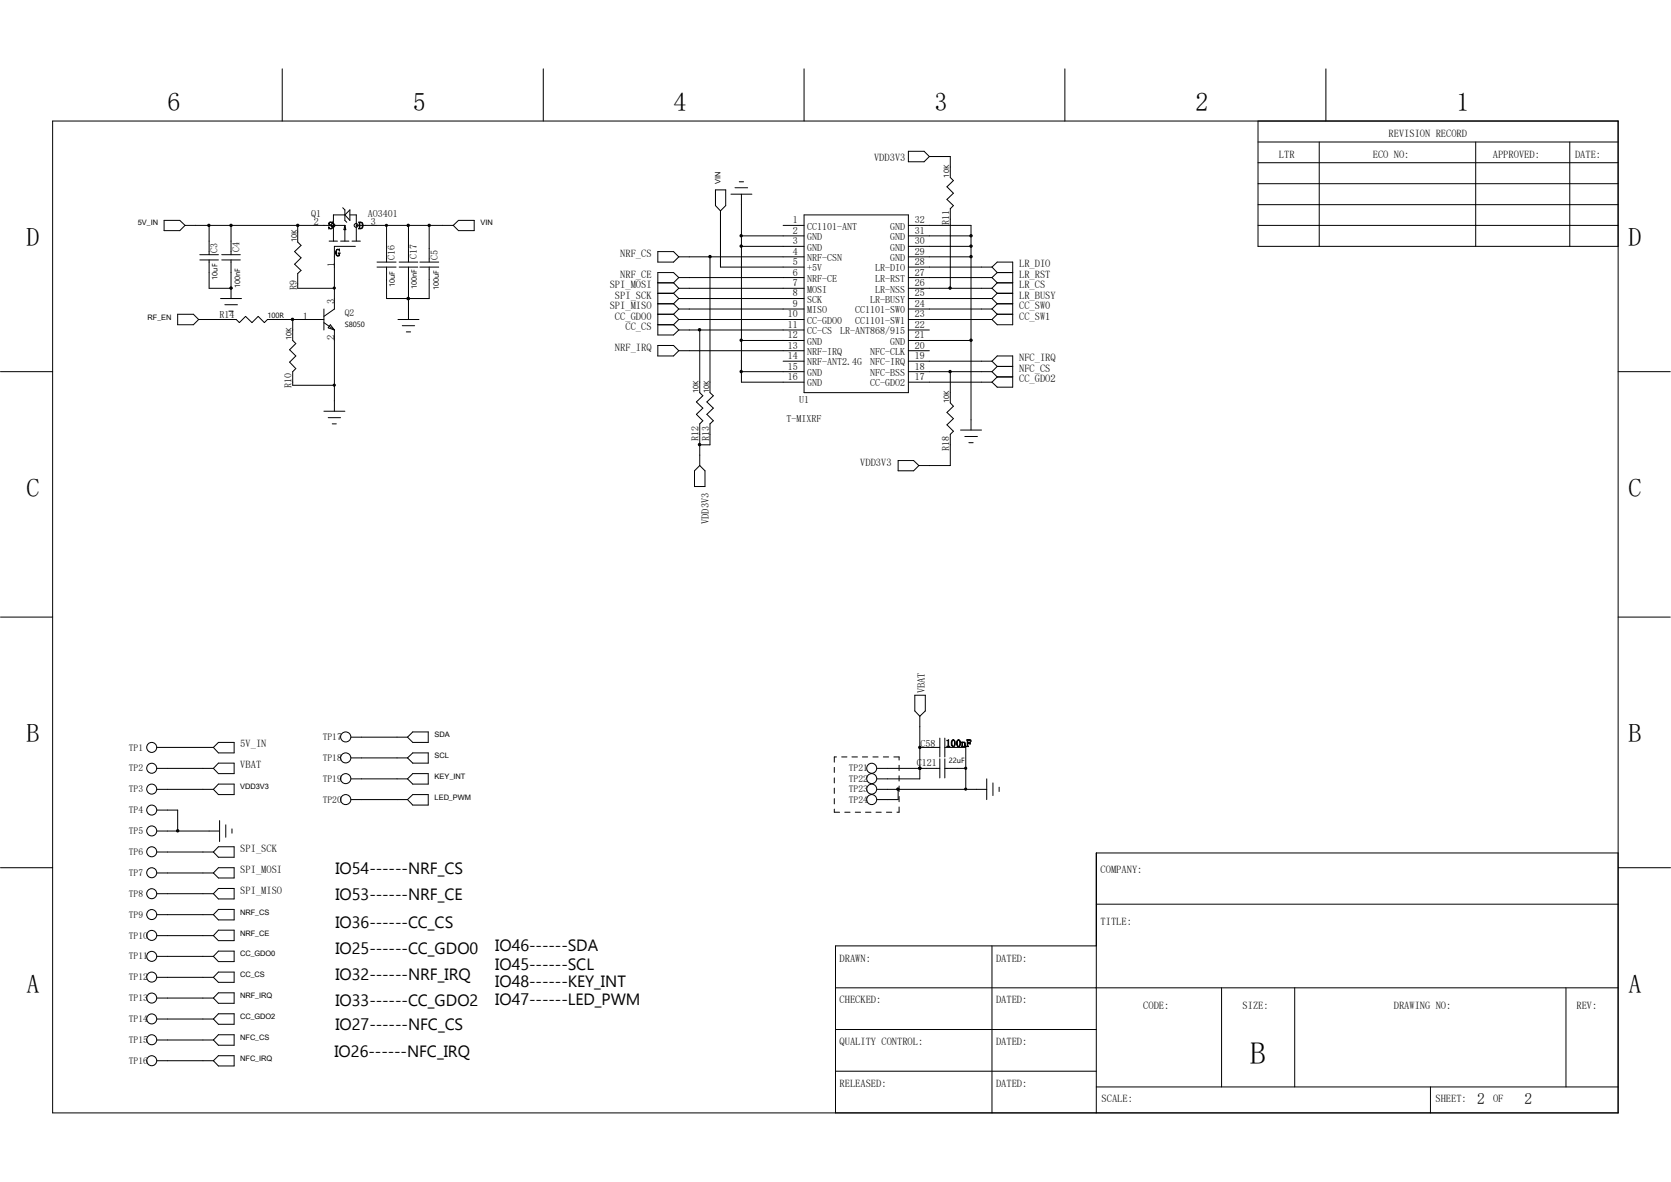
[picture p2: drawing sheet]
<svg xmlns="http://www.w3.org/2000/svg" width="297mm" height="210mm" viewBox="0 0 297 210" stroke-linecap="round" stroke-linejoin="round" font-family="sans-serif">
<g fill="none" stroke="#000" stroke-width=".18">
<path d="M50.2 12.2v9.3M96.6 12.2v9.3M142.9 12.2v9.3M189.3 12.2v9.3M235.7 12.2v9.3M9.4 21.5h278.2v176.2h-278.2zM29.2 39.2h2.8l.9 .8-.9 1h-2.8zM60.9 36.9l.4 .4v1.9l.3 .3M61.3 38.2h-2v4.6M61.3 38.2l.9-.9v1.9zM62.2 38.2h1.1v4.6M127.2 33.7h1.8v2.8l-.9 1-.9-1z"/>
<path d="M128.1 37.5v10h14.8M129.9 34.5h3.7M130.6 33.4h2.3M131.4 32.3h.8M131.8 34.5v33.4h11.1M142.9 38.2h18.6v31.6h-18.6zM161.5 26.9h2.8l.9 .9-.9 .9h-2.8zM165.2 27.8h3.7v3.7l.6 .6-1.2 1.1 1.2 1.1-1.2 1.1 1.2 1.1-.6 .6v14.1M223.6 25.2h64M223.6 28.9h64M223.6 36.4h64M223.6 21.5v22.3h64"/>
<path d="M223.6 32.6h64M234.5 25.2v18.6M262.3 25.2v18.6M279 25.2v18.6M31.6 55.8h2.8l.9 1-.9 .9h-2.8zM32.9 40h28.4M35.3 56.8h6.7l.5 .5 1.1-1.1 1.2 1.1 1.1-1.1 1.1 1.1 .5-.5h10.1M35.5 45.3h3.3M35.5 46.2h3.3M37.2 46.2v5h3.9M37.2 40v5.3M39.2 53h3.7"/>
<path d="M39.4 45.3h3.3M39.4 46.2h3.3M40 54.1h2.2M40.7 55.3h.7M41.1 51.2h.1M41.1 40v5.3M41.1 46.2v6.8M52 56.8v3.7l.6 .5-1.1 1.1 1.1 1.1-1.1 1.1 1.1 1.2-.6 .5v2.5h7.4M52.9 40v3l.6 .6-1.1 1.1 1.1 1.1-1.1 1.1 1.1 1.1-.6 .6v2.6h6.5M57.6 57.3l1.8 1.3M57.6 54.9v3.7M58.5 42.8h1.5"/>
<path d="M58.7 57.7l.7 .9-1.1-.3zM59.4 58.6v14.5M60.5 42.8h1.5M61.3 40v2.8M61.3 40l.2 .8h-.4zM62.6 42.8h1.5M63.2 43.8h-3.8v11.1l-1.8 1.3M63.3 40h17.3M67 47.5h3.4M67 46.6h3.4M68.7 47.5v5.5h7.6v-5.5M68.7 40v6.6"/>
<path d="M70.7 56.8h3.8M71 47.5h3.3M71 46.6h3.3M71.5 57.9h2.2M72.2 59h.8M72.6 53h.1M72.6 40v6.6M72.6 47.5v9.3M74.6 47.5h3.4M74.6 46.6h3.4M76.3 40h.1M76.3 40v6.6"/>
<path d="M80.6 40l.9-.8h2.8v1.8h-2.8zM116.9 44.7h2.8l.9 .9-.9 1h-2.8zM116.9 50.2h2.8M116.9 52.1h2.8M116.9 54h2.8M116.9 55.8h2.8M116.9 57.7h2.8M119.7 50.2l.9 1M119.7 52.1l.9 .9M119.7 54l.9 .9M119.7 55.8l.9 1M119.7 57.7l.9 .9"/>
<path d="M120.6 45.6h22.3M120.6 49.3h22.3M120.6 51.2h22.3M120.6 53h22.3M120.6 54.9h22.3M120.6 56.8h22.3M120.6 58.6h22.3M120.6 49.3l-.9-.9h-2.8v11.1h2.8l.9-.9M120.6 49.3l-.9 .9M120.6 51.2l-.9 .9M120.6 53l-.9 1M120.6 54.9l-.9 .9"/>
<path d="M120.6 56.8l-.9 .9M124.4 58.6v11.2l.5 .5-1.1 1.1 1.1 1.1-1.1 1.1 1.1 1.2-.5 .5v7.4M126.2 45.6h.1M126.2 45.6v24.2l.6 .5-1.2 1.1 1.2 1.1-1.2 1.1 1.2 1.2-.6 .5v3.7h-1.8M131.8 43.8h11.1M131.8 41.9h11.1M139.2 40h3.7M161.5 40h11.1v36.4M161.5 43.8h11.1M161.5 41.9h11.1M161.5 45.6h11.1M161.5 47.5h14.8"/>
<path d="M161.5 49.3h14.8M161.5 51.2h14.8M161.5 53h14.8M161.5 54.9h14.8M161.5 56.8h14.8M161.5 58.6h3.7M176.3 47.5l.9-.9h2.8v11.1h-2.8l-.9-.9M176.3 54.9l.9 .9M176.3 53l.9 1M176.3 49.3l.9 .9M176.3 47.5l.9 .9M176.3 51.2l.9 .9"/>
<path d="M177.2 50.2h2.8M177.2 48.4h2.8M177.2 52.1h2.8M177.2 54h2.8M177.2 55.8h2.8M177.2 55.8l-.9 1M177.2 54l-.9 .9M177.2 52.1l-.9 .9M177.2 48.4l-.9 .9M177.2 50.2l-.9 1M223.6 40h64M.1 66h9.3"/>
<path d="M57.6 73.1h3.7M58.3 74.2h2.2M59.1 75.3h.7M116.9 61.4h2.8l.9 .9-.9 .9h-2.8zM120.6 62.3h22.3M131.8 66h11.1M131.8 60.5h11.1M139.2 64.2h3.7M161.5 66h14.8M161.5 60.5h11.1M161.5 62.3h3.7M161.5 64.2h14.8"/>
<path d="M161.5 67.9h14.8M168.9 66h.1M168.9 66v5.6l.6 .6-1.2 1.1 1.2 1.1-1.2 1.1 1.2 1.1-.6 .6v5.5h-5.6M170.7 76.4h3.8M171.5 77.6h2.2M172.2 78.7h.8M176.3 64.2l.9-1h2.8v5.6h-2.8l-.9-.9M176.3 66l.9 1M176.3 64.2l.9 .9M177.2 67h2.8M177.2 67l-.9 .9M177.2 65.1h2.8"/>
<path d="M177.2 65.1l-.9 .9M287.6 66h9.3M124.4 82.7l.9 1v2.7h-1.9v-2.7zM159.6 81.8h2.8l.9 .9-.9 1h-2.8zM.1 109.6h9.3M287.6 109.6h9.3M27.9 132.8h10M27.9 136.5h10M38.8 131.9h2.8v1.9h-2.8l-.9-1zM38.8 135.6h2.8v1.9h-2.8l-.9-1zM38.8 139.3h2.8v1.9h-2.8l-.9-.9zM62.4 131h10"/>
<path d="M62.4 134.7h10M62.4 138.4h10M72.4 134.7l1-.9h2.7v1.8h-2.7zM72.4 138.4l1-.9h2.7v1.8h-2.7zM73.4 130h2.7v1.9h-2.7l-1-.9zM148.3 136.4v.8M148.3 138.2v.9M148.7 134.5h-.4v.9M149.6 134.5h.9M151.4 134.5h1M153.3 134.5h.9M155.2 134.5h.9"/>
<path d="M155.9 136.5h11.1M157 134.5h.9M158.9 134.5h.9v.5M159.8 136v.9M159.8 137.8v1M159.8 139.7v.9M162.6 123.5h1.9v2.8l-1 1-.9-1zM163.5 136.5h.1M163.5 132.8h3.5M163.5 127.3v11.1h-7.6M167 131.1v3.4M167 134.8v3.4"/>
<path d="M167.9 132.8h3.8v7.5M167.9 136.5h3.8M167.9 131.1v3.4M167.9 134.8v3.4M175.4 138.4v3.7M176.5 139.1v2.3M177.6 139.9v.7M.1 154.2h9.3M27.9 140.3h10M27.9 143.9h3.7v3.8M27.9 147.7h11.1M27.9 151.4h10"/>
<path d="M27.9 155.1h10M27.9 158.8h10M38.8 154.2h2.8v1.8h-2.8l-.9-.9zM38.8 150.5h2.8v1.8h-2.8l-.9-.9zM38.8 157.9h2.8v1.8h-2.8l-.9-.9zM39 145.8v3.7M40.1 146.6v2.2M41.2 147.3v.7M62.4 142.1h10M72.4 142.1l1-.9h2.7v1.8h-2.7zM148.3 140v1M148.3 141.9v.9"/>
<path d="M148.3 143.8v.5h.9M150.2 144.3h.9M152 144.3h1M153.8 144.3h1M155.7 144.3h.9M155.9 140.3h19.5M157.6 144.3h.9M159.6 140.3v1.8h-3.7M159.8 143.4v.9h-.4M159.8 141.5v1M287.6 151.6h-92.7v46.1M287.7 154.2h9.2"/>
<path d="M27.9 162.5h10M27.9 166.2h10M27.9 169.9h10M27.9 173.7h10M27.9 177.3h10M38.8 161.6h2.8v1.8h-2.8l-.9-.9zM38.8 165.3h2.8v1.8h-2.8l-.9-.9zM38.8 169h2.8v1.9h-2.8l-.9-1zM38.8 172.7h2.8v1.8h-2.8l-.9-.8zM38.8 176.4h2.8v1.9h-2.8l-.9-1zM148.5 175.5h139.1M176.3 168.1v29.6"/>
<path d="M194.9 160.7h92.7M194.9 168.1h-46.4v29.6M217.1 175.5v17.6M230.1 175.5v17.6M278.3 175.5v17.6M27.9 181.1h10M27.9 184.8h10M27.9 188.5h10M37.9 188.5l.9-.9h2.8v1.8h-2.8zM38.8 180.1h2.8v1.9h-2.8l-.9-.9zM38.8 183.9h2.8v1.8h-2.8l-.9-.9zM148.5 182.9h46.4"/>
<path d="M148.5 190.3h46.4M194.9 193.1h92.7M254.3 193.1v4.6"/>
<circle cx="59.2" cy="40" r=".34"/>
<circle cx="63.3" cy="40" r=".34"/>
<circle cx="27" cy="136.5" r=".89"/>
<circle cx="27" cy="132.8" r=".89"/>
<circle cx="61.5" cy="138.4" r=".9"/>
<circle cx="61.5" cy="130.9" r=".9"/>
<circle cx="61.5" cy="134.7" r=".9"/>
<circle cx="154.9" cy="138.3" r=".89"/>
<circle cx="154.9" cy="136.5" r=".89"/>
<circle cx="27" cy="147.6" r=".89"/>
<circle cx="27" cy="140.2" r=".89"/>
<circle cx="27" cy="151.3" r=".89"/>
<circle cx="27" cy="155.1" r=".89"/>
<circle cx="27" cy="158.8" r=".89"/>
<circle cx="27" cy="143.9" r=".89"/>
<circle cx="61.5" cy="142.1" r=".9"/>
<circle cx="154.9" cy="140.2" r=".89"/>
<circle cx="154.9" cy="142.1" r=".89"/>
<circle cx="27" cy="177.3" r=".89"/>
<circle cx="27" cy="169.9" r=".89"/>
<circle cx="27" cy="173.6" r=".89"/>
<circle cx="27" cy="162.5" r=".89"/>
<circle cx="27" cy="166.2" r=".89"/>
<circle cx="27" cy="188.5" r=".89"/>
<circle cx="27" cy="184.7" r=".89"/>
<circle cx="27" cy="181" r=".89"/>
</g>
<g fill="#000" stroke="#000" stroke-width=".18">
<circle cx="37.1" cy="40" r=".21"/>
<circle cx="41.1" cy="51.2" r=".21"/>
<circle cx="41.1" cy="40" r=".21"/>
<circle cx="52" cy="56.7" r=".21"/>
<circle cx="52.9" cy="40" r=".21"/>
<circle cx="59.4" cy="51.2" r=".19"/>
<circle cx="68.7" cy="40" r=".19"/>
<circle cx="72.6" cy="40" r=".21"/>
<circle cx="72.6" cy="53" r=".21"/>
<circle cx="76.3" cy="40" r=".21"/>
<circle cx="124.3" cy="58.6" r=".21"/>
<circle cx="126.2" cy="45.6" r=".21"/>
<circle cx="131.7" cy="43.7" r=".21"/>
<circle cx="131.7" cy="41.9" r=".21"/>
<circle cx="168.9" cy="51.2" r=".21"/>
<circle cx="172.6" cy="41.9" r=".21"/>
<circle cx="172.6" cy="45.6" r=".21"/>
<circle cx="172.6" cy="43.7" r=".21"/>
<circle cx="59.4" cy="68.4" r=".19"/>
<circle cx="124.3" cy="79" r=".21"/>
<circle cx="131.7" cy="66" r=".21"/>
<circle cx="131.7" cy="60.5" r=".21"/>
<circle cx="168.9" cy="66" r=".21"/>
<circle cx="172.6" cy="60.5" r=".21"/>
<circle cx="163.5" cy="136.5" r=".21"/>
<circle cx="163.5" cy="132.8" r=".21"/>
<circle cx="171.6" cy="136.5" r=".19"/>
<circle cx="31.6" cy="147.6" r=".21"/>
<circle cx="159.6" cy="140.2" r=".21"/>
<circle cx="171.6" cy="140.2" r=".19"/>
</g>
<text font-size="5.5" x="222.2" y="189">B</text>
<g font-size="4.6">
<text x="29.8" y="19.6">6</text>
<text x="73.4" y="19.6">5</text>
<text x="119.7" y="19.6">4</text>
<text x="166.1" y="19.6">3</text>
<text x="212.5" y="19.6">2</text>
<text x="258.9" y="19.6">1</text>
<text x="4.7" y="43.8">D</text>
<text x="289.5" y="43.8">D</text>
<text x="4.7" y="88.3">C</text>
<text x="289.5" y="88.3">C</text>
<text x="4.7" y="131.9">B</text>
<text x="289.5" y="131.9">B</text>
<text x="4.7" y="176.4">A</text>
<text x="289.5" y="176.4">A</text>
</g>
<g font-size="2.9">
<text x="59.6" y="155.3">IO54------NRF_CS</text>
<text x="59.6" y="159.9">IO53------NRF_CE</text>
<text x="59.6" y="164.9">IO36------CC_CS</text>
<text x="59.6" y="169.5">IO25------CC_GDO0</text>
<text x="88" y="169">IO46------SDA</text>
<text x="88" y="172.3">IO45------SCL</text>
<text x="59.6" y="174.2">IO32------NRF_IRQ</text>
<text x="59.6" y="178.8">IO33------CC_GDO2</text>
<text x="88" y="175.3">IO48------KEY_INT</text>
<text x="88" y="178.6">IO47------LED_PWM</text>
<text x="59.6" y="183.1">IO27------NFC_CS</text>
<text x="59.4" y="187.7">IO26------NFC_IRQ</text>
</g>
<g font-size="2.8">
<text x="262.6" y="196.2">2</text>
<text x="270.9" y="196.2">2</text>
</g>
<g font-size="1.9">
<text x="155.4" y="28.5">VDD3V3</text>
<text x="227.3" y="28">LTR</text>
<text x="244" y="28">ECO NO:</text>
<text x="246.8" y="24.3">REVISION RECORD</text>
<text x="265.3" y="28">APPROVED:</text>
<text x="280" y="28">DATE:</text>
<text x="110.2" y="45.6">NRF_CS</text>
<text x="181.1" y="47.5">LR_DIO</text>
<text x="59.4" y="54" transform="rotate(-90 59.4 54)">3</text>
<text x="108.4" y="51.2">SPI_MOSI</text>
<text x="109.3" y="53">SPI_SCK</text>
<text x="110.2" y="49.3">NRF_CE</text>
<text x="181.1" y="53">LR_BUSY</text>
<text x="181.1" y="49.3">LR_RST</text>
<text x="181.1" y="51.2">LR_CS</text>
<text x="53.8" y="56.8">1</text>
<text x="108.4" y="54.9">SPI_MISO</text>
<text x="109.3" y="56.8">CC_GDO0</text>
<text x="111.2" y="58.6">CC_CS</text>
<text x="181.1" y="56.8">CC_SW1</text>
<text x="181.1" y="54.9">CC_SW0</text>
<text x="59.4" y="60.5" transform="rotate(-90 59.4 60.5)">2</text>
<text x="109.3" y="62.3">NRF_IRQ</text>
<text x="181.1" y="64.2">NFC_IRQ</text>
<text x="181.1" y="67.9">CC_GDO2</text>
<text x="181.1" y="66">NFC_CS</text>
<text x="152.9" y="82.7">VDD3V3</text>
<text x="126" y="93.1" transform="rotate(-90 126 93.1)">VDD3V3</text>
<text x="164.4" y="123.2" transform="rotate(-90 164.4 123.2)">VBAT</text>
<text x="42.7" y="132.8">5V_IN</text>
<text x="42.7" y="136.5">VBAT</text>
<text x="42.7" y="151.4">SPI_SCK</text>
<text x="42.7" y="155.1">SPI_MOSI</text>
<text x="195.6" y="155.1">COMPANY:</text>
<text x="42.7" y="158.8">SPI_MISO</text>
<text x="195.6" y="164.4">TITLE:</text>
<text x="149.2" y="170.9">DRAWN:</text>
<text x="177" y="170.9">DATED:</text>
<text x="149.2" y="178.3">CHECKED:</text>
<text x="177" y="178.3">DATED:</text>
<text x="203.2" y="179.2">CODE:</text>
<text x="220.9" y="179.2">SIZE:</text>
<text x="247.7" y="179.2">DRAWING NO:</text>
<text x="280.2" y="179.2">REV:</text>
<text x="149.2" y="185.7">QUALITY CONTROL:</text>
<text x="177" y="185.7">DATED:</text>
<text x="149.2" y="193.1">RELEASED:</text>
<text x="177" y="193.1">DATED:</text>
<text x="195.8" y="195.9">SCALE:</text>
<text x="255.1" y="195.9">SHEET:</text>
<text x="265.4" y="195.9">OF</text>
</g>
<g font-size="1.8">
<text x="55.3" y="38.6">Q1</text>
<text x="55.8" y="40">2</text>
<text x="58.3" y="40.7">S</text>
<text x="63.7" y="40.7">D</text>
<text x="65.4" y="38.6">AO3401</text>
<text x="65.9" y="40">3</text>
<text x="140.9" y="39.7">1</text>
<text x="140.9" y="41.6">2</text>
<text x="143.5" y="40.8">CC1101-ANT</text>
<text x="158.2" y="40.8">GND</text>
<text x="162.6" y="41.6">31</text>
<text x="162.6" y="39.7">32</text>
<text x="168.7" y="40" transform="rotate(-90 168.7 40)">R11</text>
<text x="38.7" y="44.9" transform="rotate(-90 38.7 44.9)">C3</text>
<text x="42.5" y="44.7" transform="rotate(-90 42.5 44.7)">C4</text>
<text x="59.4" y="47.5" transform="rotate(-90 59.4 47.5)">1</text>
<text x="59.6" y="45.5">G</text>
<text x="70.2" y="46.2" transform="rotate(-90 70.2 46.2)">C16</text>
<text x="74.1" y="46" transform="rotate(-90 74.1 46)">C17</text>
<text x="77.8" y="46.2" transform="rotate(-90 77.8 46.2)">C5</text>
<text x="140.9" y="43.4">3</text>
<text x="140.9" y="45.3">4</text>
<text x="140.9" y="47.1">5</text>
<text x="143.5" y="42.7">GND</text>
<text x="143.5" y="44.5">GND</text>
<text x="143.5" y="46.4">NRF-CSN</text>
<text x="158.2" y="46.4">GND</text>
<text x="158.2" y="44.5">GND</text>
<text x="158.2" y="42.7">GND</text>
<text x="162.6" y="47.1">28</text>
<text x="162.6" y="45.3">29</text>
<text x="162.6" y="43.4">30</text>
<text x="52.7" y="51.6" transform="rotate(-90 52.7 51.6)">R9</text>
<text x="140.9" y="49">6</text>
<text x="140.9" y="50.8">7</text>
<text x="140.9" y="52.7">8</text>
<text x="143.5" y="48.2">+5V</text>
<text x="143.5" y="50.1">NRF-CE</text>
<text x="143.5" y="52">MOSI</text>
<text x="143.5" y="53.8">SCK</text>
<text x="154.7" y="53.8">LR-BUSY</text>
<text x="155.6" y="52">LR-NSS</text>
<text x="155.6" y="50.1">LR-RST</text>
<text x="155.6" y="48.2">LR-DIO</text>
<text x="162.6" y="52.7">25</text>
<text x="162.6" y="50.8">26</text>
<text x="162.6" y="49">27</text>
<text x="39" y="56.6">R14</text>
<text x="140" y="56.4">10</text>
<text x="140" y="58.3">11</text>
<text x="140.9" y="54.5">9</text>
<text x="143.5" y="55.7">MISO</text>
<text x="143.5" y="57.5">CC-GDO0</text>
<text x="143.5" y="59.4">CC-CS</text>
<text x="149.4" y="59.4">LR-ANT868/915</text>
<text x="152" y="57.5">CC1101-SW1</text>
<text x="152" y="55.7">CC1101-SW0</text>
<text x="162.6" y="58.3">22</text>
<text x="162.6" y="56.4">23</text>
<text x="162.6" y="54.5">24</text>
<text x="140" y="60.1">12</text>
<text x="140" y="61.9">13</text>
<text x="140" y="63.8">14</text>
<text x="140" y="65.7">15</text>
<text x="143.5" y="61.3">GND</text>
<text x="143.5" y="63.1">NRF-IRQ</text>
<text x="143.5" y="64.9">NRF-ANT2.4G</text>
<text x="154.7" y="64.9">NFC-IRQ</text>
<text x="154.7" y="63.1">NFC-CLK</text>
<text x="158.2" y="61.3">GND</text>
<text x="162.6" y="65.7">18</text>
<text x="162.6" y="63.8">19</text>
<text x="162.6" y="61.9">20</text>
<text x="162.6" y="60.1">21</text>
<text x="51.8" y="69" transform="rotate(-90 51.8 69)">R10</text>
<text x="140" y="67.5">16</text>
<text x="142" y="71.6">U1</text>
<text x="143.5" y="66.8">GND</text>
<text x="143.5" y="68.7">GND</text>
<text x="154.7" y="68.7">CC-GDO2</text>
<text x="154.7" y="66.8">NFC-BSS</text>
<text x="162.6" y="67.5">17</text>
<text x="139.8" y="75">T-MIXRF</text>
<text x="124.2" y="78.3" transform="rotate(-90 124.2 78.3)">R12</text>
<text x="126" y="78.3" transform="rotate(-90 126 78.3)">R13</text>
<text x="168.7" y="80.1" transform="rotate(-90 168.7 80.1)">R18</text>
<text x="162.9" y="136.2">C121</text>
<text x="163.6" y="132.7">C58</text>
<text x="168.1" y="132.7">100nF</text>
</g>
<g font-size="1.7">
<text x="61.3" y="56.2">Q2</text>
<text x="57.4" y="131.5">TP17</text>
<text x="22.9" y="133.4">TP1</text>
<text x="22.9" y="137.1">TP2</text>
<text x="57.4" y="135.2">TP18</text>
<text x="150.9" y="137.1">TP21</text>
<text x="22.9" y="140.8">TP3</text>
<text x="57.4" y="138.9">TP19</text>
<text x="57.4" y="142.7">TP20</text>
<text x="150.9" y="138.9">TP22</text>
<text x="150.9" y="140.8">TP23</text>
<text x="150.9" y="142.7">TP24</text>
<text x="22.9" y="144.5">TP4</text>
<text x="22.9" y="148.2">TP5</text>
<text x="22.9" y="151.9">TP6</text>
<text x="22.9" y="155.6">TP7</text>
<text x="22.9" y="159.3">TP8</text>
<text x="22.9" y="163.1">TP9</text>
<text x="22.9" y="166.8">TP10</text>
<text x="22.9" y="170.5">TP11</text>
<text x="22.9" y="174.2">TP12</text>
<text x="22.9" y="177.9">TP13</text>
<text x="22.9" y="181.6">TP14</text>
<text x="22.9" y="185.3">TP15</text>
<text x="22.9" y="189">TP16</text>
</g>
<g font-size="1.3">
<text x="128.1" y="32.6" transform="rotate(-90 128.1 32.6)">VIN</text>
<text x="168.7" y="31.5" transform="rotate(-90 168.7 31.5)">10K</text>
<text x="24.5" y="40">5V_IN</text>
<text x="85.4" y="40">VIN</text>
<text x="52.7" y="43" transform="rotate(-90 52.7 43)">10K</text>
<text x="38.6" y="49.7" transform="rotate(-90 38.6 49.7)">10uF</text>
<text x="42.7" y="51.2" transform="rotate(-90 42.7 51.2)">100nF</text>
<text x="70.2" y="51" transform="rotate(-90 70.2 51)">10uF</text>
<text x="74.1" y="51.4" transform="rotate(-90 74.1 51.4)">100nF</text>
<text x="78" y="51.6" transform="rotate(-90 78 51.6)">100uF</text>
<text x="26.2" y="56.8">RF_EN</text>
<text x="47.5" y="56.6">100R</text>
<text x="61.3" y="58.1">S8050</text>
<text x="51.8" y="60.5" transform="rotate(-90 51.8 60.5)">10K</text>
<text x="124.2" y="69.8" transform="rotate(-90 124.2 69.8)">10K</text>
<text x="126" y="69.8" transform="rotate(-90 126 69.8)">10K</text>
<text x="168.7" y="71.6" transform="rotate(-90 168.7 71.6)">10K</text>
<text x="77.3" y="131">SDA</text>
<text x="77.3" y="134.7">SCL</text>
<text x="168.7" y="135.6">22uF</text>
<text x="42.7" y="140.3">VDD3V3</text>
<text x="77.3" y="138.4">KEY_INT</text>
<text x="77.3" y="142.1">LED_PWM</text>
<text x="42.7" y="162.5">NRF_CS</text>
<text x="42.7" y="166.2">NRF_CE</text>
<text x="42.7" y="169.9">CC_GDO0</text>
<text x="42.7" y="173.7">CC_CS</text>
<text x="42.7" y="177.3">NRF_IRQ</text>
<text x="42.7" y="181.1">CC_GDO2</text>
<text x="42.7" y="184.8">NFC_CS</text>
<text x="42.7" y="188.5">NFC_IRQ</text>
</g>
</svg>
